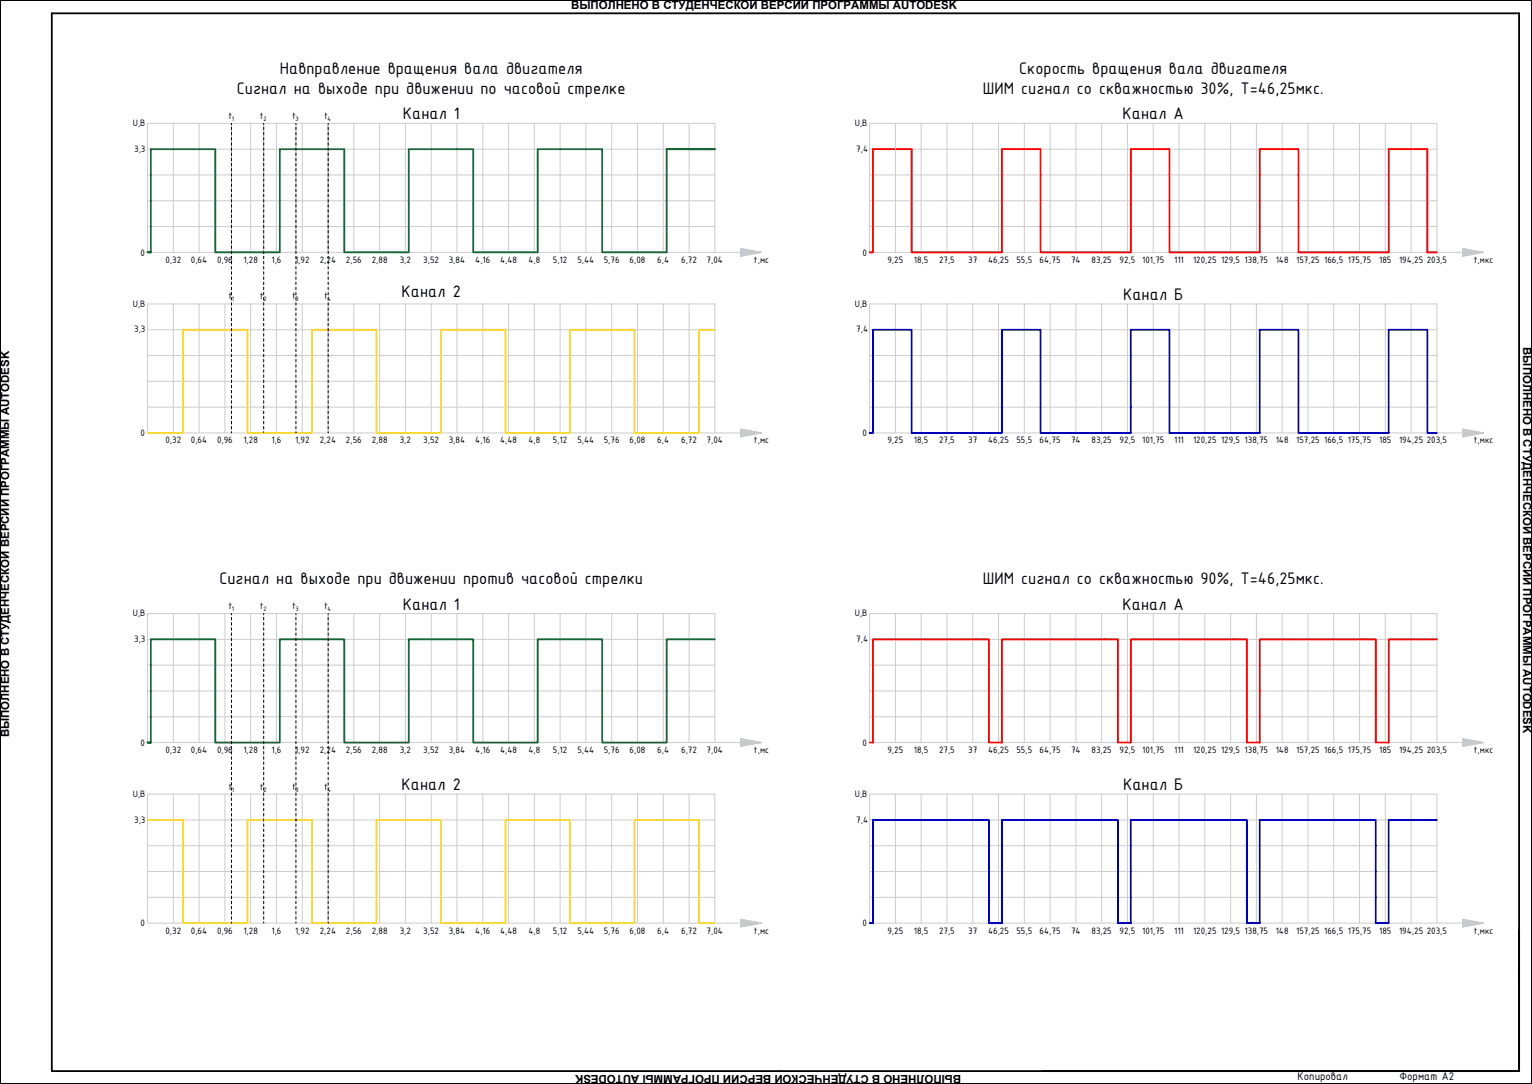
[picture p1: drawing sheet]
<svg xmlns="http://www.w3.org/2000/svg" width="594mm" height="420mm" viewBox="0 0 594 420" stroke-linecap="round" stroke-linejoin="round" font-family="sans-serif">
<!-- layer: border -->
<path d="M.1 .2h594h-594h594h-594h297M.1 .2h.1M.1 .2h594v420h-594h594h-594h594h-594h594h-594zM.1 .2v420zM.1 .2h594M297.1 .2h297M297.1 .2h297h-594h594M594.1 .2v420h-297M594.1 .2v420" fill="none" stroke="#000" stroke-width=".39"/>
<g fill="none" stroke="#ccc" stroke-width=".39">
<path d="M57.2 57.8h220M67.2 47.8v50M77.2 47.8v50M89.8 47.8v50M97.2 47.8v50M102.3 47.8v50M107.2 47.8v50M114.8 47.8v50M117.2 47.8v50M127.2 47.8v50M127.3 47.8v50M137.2 47.8v50"/>
<path d="M147.2 47.8v50M157.2 47.8v50M167.2 47.8v50M177.2 47.8v50M187.2 47.8v50M197.2 47.8v50M207.2 47.8v50M217.2 47.8v50M227.2 47.8v50M237.2 47.8v50M247.2 47.8v50M257.2 47.8v50"/>
<path d="M267.2 47.8v50M337.2 57.8h220M347.2 47.8v50M357.2 47.8v50M367.2 47.8v50M377.2 47.8v50M387.2 47.8v50M397.2 47.8v50M407.2 47.8v50M417.2 47.8v50M427.2 47.8v50M437.2 47.8v50"/>
<path d="M447.2 47.8v50M457.2 47.8v50M467.2 47.8v50M477.2 47.8v50M487.2 47.8v50M497.2 47.8v50M507.2 47.8v50M517.2 47.8v50M527.2 47.8v50M537.2 47.8v50M547.2 47.8v50M57.2 77.8h220"/>
<path d="M57.2 67.8h220M337.2 77.8h220M337.2 67.8h220M57.2 87.8h220M277.2 97.8v-50h-220v50h230M287.2 96.3l8.1 1.5-8.1 1.5zM337.2 87.8h220M557.2 97.8v-50h-220v50h230M567.2 96.3l8.1 1.5-8.1 1.5zM67.2 117.8v50M77.2 117.8v50M87.2 117.8v50"/>
<path d="M97.2 117.8v50M107.2 117.8v50M117.2 117.8v50M127.2 117.8v50M137.2 117.8v50M147.2 117.8v50M157.2 117.8v50M167.2 117.8v50M177.2 117.8v50M187.2 117.8v50M197.2 117.8v50M207.2 117.8v50"/>
<path d="M217.2 117.8v50M227.2 117.8v50M237.2 117.8v50M247.2 117.8v50M257.2 117.8v50M267.2 117.8v50M347.2 117.8v50M357.2 117.8v50M367.2 117.8v50M377.2 117.8v50M387.2 117.8v50M397.2 117.8v50"/>
<path d="M407.2 117.8v50M417.2 117.8v50M427.2 117.8v50M437.2 117.8v50M447.2 117.8v50M457.2 117.8v50M467.2 117.8v50M477.2 117.8v50M487.2 117.8v50M497.2 117.8v50M507.2 117.8v50M517.2 117.8v50"/>
<path d="M527.2 117.8v50M537.2 117.8v50M547.2 117.8v50M57.2 137.8h220M57.2 127.8h220M337.2 137.8h220M337.2 127.8h220M57.2 157.8h220M57.2 147.8h220M337.2 157.8h220M337.2 147.8h220M277.2 167.8v-50h-220v50h230"/>
<path d="M287.2 166.3l8.1 1.5-8.1 1.5zM557.2 167.8v-50h-220v50h230M567.2 166.3l8.1 1.5-8.1 1.5zM67.2 237.8v50M77.2 237.8v50M87.2 237.8v50M97.2 237.8v50M107.2 237.8v50M117.2 237.8v50M127.2 237.8v50M137.2 237.8v50M147.2 237.8v50"/>
<path d="M157.2 237.8v50M167.2 237.8v50M177.2 237.8v50M187.2 237.8v50M197.2 237.8v50M207.2 237.8v50M217.2 237.8v50M227.2 237.8v50M237.2 237.8v50M247.2 237.8v50M257.2 237.8v50M267.2 237.8v50"/>
<path d="M347.2 237.8v50M357.2 237.8v50M367.2 237.8v50M377.2 237.8v50M387.2 237.8v50M397.2 237.8v50M407.2 237.8v50M417.2 237.8v50M427.2 237.8v50M437.2 237.8v50M447.2 237.8v50M457.2 237.8v50"/>
<path d="M467.2 237.8v50M477.2 237.8v50M487.2 237.8v50M497.2 237.8v50M507.2 237.8v50M517.2 237.8v50M527.2 237.8v50M537.2 237.8v50M547.2 237.8v50M57.2 257.8h220M57.2 247.8h220M337.2 257.8h220"/>
<path d="M337.2 247.8h220M57.2 277.8h220M57.2 267.8h220M337.2 277.8h220M337.2 267.8h220M277.2 287.8v-50h-220v50h230M287.2 286.3l8.1 1.5-8.1 1.5zM557.2 287.8v-50h-220v50h230M567.2 286.3l8.1 1.5-8.1 1.5zM57.2 317.8h220M67.2 307.8v50M77.2 307.8v50"/>
<path d="M87.2 307.8v50M97.2 307.8v50M107.2 307.8v50M117.2 307.8v50M127.2 307.8v50M137.2 307.8v50M147.2 307.8v50M157.2 307.8v50M167.2 307.8v50M177.2 307.8v50M187.2 307.8v50M197.2 307.8v50"/>
<path d="M207.2 307.8v50M217.2 307.8v50M227.2 307.8v50M237.2 307.8v50M247.2 307.8v50M257.2 307.8v50M267.2 307.8v50M337.2 317.8h220M347.2 307.8v50M357.2 307.8v50M367.2 307.8v50M377.2 307.8v50"/>
<path d="M387.2 307.8v50M397.2 307.8v50M407.2 307.8v50M417.2 307.8v50M427.2 307.8v50M437.2 307.8v50M447.2 307.8v50M457.2 307.8v50M467.2 307.8v50M477.2 307.8v50M487.2 307.8v50M497.2 307.8v50"/>
<path d="M507.2 307.8v50M517.2 307.8v50M527.2 307.8v50M537.2 307.8v50M547.2 307.8v50M57.2 337.8h220M57.2 327.8h220M337.2 337.8h220M337.2 327.8h220M57.2 347.8h220M277.2 357.8v-50h-220v50h230M287.2 356.3l8.1 1.5-8.1 1.5z"/>
<path d="M337.2 347.8h220M557.2 357.8v-50h-220v50h230M567.2 356.3l8.1 1.5-8.1 1.5z"/>
</g>
<!-- layer: border -->
<path d="M589.1 360.2v55h-185M302.1 415.2h287v-410h-569v410h282.3" fill="none" stroke="#000" stroke-width=".7"/>
<circle cx="589.1" cy="415.2" r=".2" fill="#000"/>
<path d="M589.1 380.2v-5v5" fill="none" stroke="#000" stroke-width=".4"/>
<path d="M337.2 97.8h1.3v-40h15v40h35v-40h15v40h35v-40h15v40h35v-40h15v40h35v-40h15v40h3.7M557.2 247.8h-18.7v40h-5v-40h-45v40h-5v-40h-45v40h-5v-40h-45v40h-5v-40h-45v40h-1.3" fill="none" stroke="#f00" stroke-width=".7"/>
<path d="M258.5 57.8h18.7h-18.7v40h-25v-40h-25v40h-25v-40h-25v40h-25v-40h-25v40h-25v-40h-25v40h-1.3h1.3M277.2 247.8h-18.7v40h-25v-40h-25v40h-25v-40h-25v40h-25v-40h-25v40h-25v-40h-25v40h-1.3h1.3" fill="none" stroke="#136734" stroke-width=".7"/>
<!-- layer: Sheet -->
<path d="M267.2 57.8h10" fill="none" stroke="#000" stroke-width=".7"/>
<path d="M337.2 167.8h1.3v-40h15v40h35v-40h15v40h35v-40h15v40h35v-40h15v40h35v-40h15v40h3.7M557.2 317.8h-18.7v40h-5v-40h-45v40h-5v-40h-45v40h-5v-40h-45v40h-5v-40h-45v40h-1.3" fill="none" stroke="#0000b8" stroke-width=".7"/>
<g fill="#c7c8ca" stroke="#c7c8ca" stroke-width=".39">
<path d="M287.2 356.3l8.1 1.5h-8.1zM287.2 357.8v1.5l8.1-1.5z"/>
<path d="M287.2 286.3l8.1 1.5h-8.1zM287.2 287.8v1.5l8.1-1.5z"/>
<path d="M567.2 356.3l8.1 1.5h-8.1zM567.2 357.8v1.5l8.1-1.5z"/>
<path d="M567.2 286.3l8.1 1.5h-8.1zM567.2 287.8v1.5l8.1-1.5z"/>
<path d="M567.2 166.3l8.1 1.5h-8.1zM567.2 167.8v1.5l8.1-1.5z"/>
<path d="M567.2 96.3l8.1 1.5h-8.1zM567.2 97.8v1.5l8.1-1.5z"/>
<path d="M287.2 166.3l8.1 1.5h-8.1zM287.2 167.8v1.5l8.1-1.5z"/>
<path d="M287.2 96.3l8.1 1.5h-8.1zM287.2 97.8v1.5l8.1-1.5z"/>
</g>
<path d="M277.2 127.8h-6.2v40h-25v-40h-25v40h-25v-40h-25v40h-25v-40h-25v40h-25v-40h-25v40h-13.8M57.2 317.8h13.8v40h25v-40h25v40h25v-40h25v40h25v-40h25v40h25v-40h25v40h6.2" fill="none" stroke="#f8d731" stroke-width=".7"/>
<g fill="none" stroke="#000" stroke-width=".39">
<path d="M89.8 47.8v.5M89.8 49.3v1M89.8 51.3v1M89.8 53.3v1M89.8 55.3v1M89.8 57.3v1M89.8 59.3v1M102.3 47.8v.5M102.3 49.3v1M102.3 51.3v1M102.3 53.3v1M102.3 55.3v1"/>
<path d="M102.3 57.3v1M102.3 59.3v1M114.8 47.8v.5M114.8 49.3v1M114.8 51.3v1M114.8 53.3v1M114.8 55.3v1M114.8 57.3v1M114.8 59.3v1M127.3 47.8v.5M127.3 49.3v1M127.3 51.3v1"/>
<path d="M127.3 53.3v1M127.3 55.3v1M127.3 57.3v1M127.3 59.3v1M89.8 61.3v1M89.8 63.3v1M89.8 65.3v1M89.8 67.3v1M89.8 69.3v1M89.8 71.3v1M89.8 73.3v1M89.8 75.3v1"/>
<path d="M89.8 77.3v1M89.8 79.3v1M102.3 61.3v1M102.3 63.3v1M102.3 65.3v1M102.3 67.3v1M102.3 69.3v1M102.3 71.3v1M102.3 73.3v1M102.3 75.3v1M102.3 77.3v1M102.3 79.3v1"/>
<path d="M114.8 61.3v1M114.8 63.3v1M114.8 65.3v1M114.8 67.3v1M114.8 69.3v1M114.8 71.3v1M114.8 73.3v1M114.8 75.3v1M114.8 77.3v1M114.8 79.3v1M127.3 61.3v1M127.3 63.3v1"/>
<path d="M127.3 65.3v1M127.3 67.3v1M127.3 69.3v1M127.3 71.3v1M127.3 73.3v1M127.3 75.3v1M127.3 77.3v1M127.3 79.3v1M89.8 81.3v1M89.8 83.3v1M89.8 85.3v1M89.8 87.3v1"/>
<path d="M89.8 89.3v1M89.8 91.3v1M89.8 93.3v1M89.8 95.3v1M89.8 97.3v1M89.8 99.3v1M102.3 81.3v1M102.3 83.3v1M102.3 85.3v1M102.3 87.3v1M102.3 89.3v1M102.3 91.3v1"/>
<path d="M102.3 93.3v1M102.3 95.3v1M102.3 97.3v1M102.3 99.3v1M114.8 81.3v1M114.8 83.3v1M114.8 85.3v1M114.8 87.3v1M114.8 89.3v1M114.8 91.3v1M114.8 93.3v1M114.8 95.3v1"/>
<path d="M114.8 97.3v1M114.8 99.3v1M127.3 81.3v1M127.3 83.3v1M127.3 85.3v1M127.3 87.3v1M127.3 89.3v1M127.3 91.3v1M127.3 93.3v1M127.3 95.3v1M127.3 97.3v1M127.3 99.3v1"/>
<path d="M89.8 101.3v1M89.8 103.3v1M89.8 105.3v1M89.8 107.3v1M89.8 109.3v1M89.8 111.3v1M89.8 113.3v1M89.8 115.3v1M89.8 117.3v1M89.8 119.3v1M102.3 101.3v1M102.3 103.3v1"/>
<path d="M102.3 105.3v1M102.3 107.3v1M102.3 109.3v1M102.3 111.3v1M102.3 113.3v1M102.3 115.3v1M102.3 117.3v1M102.3 119.3v1M114.8 101.3v1M114.8 103.3v1M114.8 105.3v1M114.8 107.3v1"/>
<path d="M114.8 109.3v1M114.8 111.3v1M114.8 113.3v1M114.8 115.3v1M114.8 117.3v1M114.8 119.3v1M127.3 101.3v1M127.3 103.3v1M127.3 105.3v1M127.3 107.3v1M127.3 109.3v1M127.3 111.3v1"/>
<path d="M127.3 113.3v1M127.3 115.3v1M127.3 117.3v1M127.3 119.3v1M89.8 121.3v1M89.8 123.3v1M89.8 125.3v1M89.8 127.3v1M89.8 129.3v1M89.8 131.3v1M89.8 133.3v1M89.8 135.3v1"/>
<path d="M89.8 137.3v1M89.8 139.3v1M102.3 121.3v1M102.3 123.3v1M102.3 125.3v1M102.3 127.3v1M102.3 129.3v1M102.3 131.3v1M102.3 133.3v1M102.3 135.3v1M102.3 137.3v1M102.3 139.3v1"/>
<path d="M114.8 121.3v1M114.8 123.3v1M114.8 125.3v1M114.8 127.3v1M114.8 129.3v1M114.8 131.3v1M114.8 133.3v1M114.8 135.3v1M114.8 137.3v1M114.8 139.3v1M127.3 121.3v1M127.3 123.3v1"/>
<path d="M127.3 125.3v1M127.3 127.3v1M127.3 129.3v1M127.3 131.3v1M127.3 133.3v1M127.3 135.3v1M127.3 137.3v1M127.3 139.3v1M89.8 141.3v1M89.8 143.3v1M89.8 145.3v1M89.8 147.3v1"/>
<path d="M89.8 149.3v1M89.8 151.3v1M89.8 153.3v1M89.8 155.3v1M89.8 157.3v1M89.8 159.3v1M102.3 141.3v1M102.3 143.3v1M102.3 145.3v1M102.3 147.3v1M102.3 149.3v1M102.3 151.3v1"/>
<path d="M102.3 153.3v1M102.3 155.3v1M102.3 157.3v1M102.3 159.3v1M114.8 141.3v1M114.8 143.3v1M114.8 145.3v1M114.8 147.3v1M114.8 149.3v1M114.8 151.3v1M114.8 153.3v1M114.8 155.3v1"/>
<path d="M114.8 157.3v1M114.8 159.3v1M127.3 141.3v1M127.3 143.3v1M127.3 145.3v1M127.3 147.3v1M127.3 149.3v1M127.3 151.3v1M127.3 153.3v1M127.3 155.3v1M127.3 157.3v1M127.3 159.3v1"/>
<path d="M89.8 161.3v1M89.8 163.3v1M89.8 165.3v1M89.8 167.3v.5M102.3 161.3v1M102.3 163.3v1M102.3 165.3v1M102.3 167.3v.5M114.8 161.3v1M114.8 163.3v1M114.8 165.3v1M114.8 167.3v.5"/>
<path d="M127.3 161.3v1M127.3 163.3v1M127.3 165.3v1M127.3 167.3v.5M89.8 237.8v.5M89.8 239.3v1M102.3 237.8v.5M102.3 239.3v1M114.8 237.8v.5M114.8 239.3v1M127.3 237.8v.5M127.3 239.3v1"/>
<path d="M89.8 241.3v1M89.8 243.3v1M89.8 245.3v1M89.8 247.3v1M89.8 249.3v1M89.8 251.3v1M89.8 253.3v1M89.8 255.3v1M89.8 257.3v1M89.8 259.3v1M102.3 241.3v1M102.3 243.3v1"/>
<path d="M102.3 245.3v1M102.3 247.3v1M102.3 249.3v1M102.3 251.3v1M102.3 253.3v1M102.3 255.3v1M102.3 257.3v1M102.3 259.3v1M114.8 241.3v1M114.8 243.3v1M114.8 245.3v1M114.8 247.3v1"/>
<path d="M114.8 249.3v1M114.8 251.3v1M114.8 253.3v1M114.8 255.3v1M114.8 257.3v1M114.8 259.3v1M127.3 241.3v1M127.3 243.3v1M127.3 245.3v1M127.3 247.3v1M127.3 249.3v1M127.3 251.3v1"/>
<path d="M127.3 253.3v1M127.3 255.3v1M127.3 257.3v1M127.3 259.3v1M89.8 261.3v1M89.8 263.3v1M89.8 265.3v1M89.8 267.3v1M89.8 269.3v1M89.8 271.3v1M89.8 273.3v1M89.8 275.3v1"/>
<path d="M89.8 277.3v1M89.8 279.3v1M102.3 261.3v1M102.3 263.3v1M102.3 265.3v1M102.3 267.3v1M102.3 269.3v1M102.3 271.3v1M102.3 273.3v1M102.3 275.3v1M102.3 277.3v1M102.3 279.3v1"/>
<path d="M114.8 261.3v1M114.8 263.3v1M114.8 265.3v1M114.8 267.3v1M114.8 269.3v1M114.8 271.3v1M114.8 273.3v1M114.8 275.3v1M114.8 277.3v1M114.8 279.3v1M127.3 261.3v1M127.3 263.3v1"/>
<path d="M127.3 265.3v1M127.3 267.3v1M127.3 269.3v1M127.3 271.3v1M127.3 273.3v1M127.3 275.3v1M127.3 277.3v1M127.3 279.3v1M89.8 281.3v1M89.8 283.3v1M89.8 285.3v1M89.8 287.3v1"/>
<path d="M89.8 289.3v1M89.8 291.3v1M89.8 293.3v1M89.8 295.3v1M89.8 297.3v1M89.8 299.3v1M102.3 281.3v1M102.3 283.3v1M102.3 285.3v1M102.3 287.3v1M102.3 289.3v1M102.3 291.3v1"/>
<path d="M102.3 293.3v1M102.3 295.3v1M102.3 297.3v1M102.3 299.3v1M114.8 281.3v1M114.8 283.3v1M114.8 285.3v1M114.8 287.3v1M114.8 289.3v1M114.8 291.3v1M114.8 293.3v1M114.8 295.3v1"/>
<path d="M114.8 297.3v1M114.8 299.3v1M127.3 281.3v1M127.3 283.3v1M127.3 285.3v1M127.3 287.3v1M127.3 289.3v1M127.3 291.3v1M127.3 293.3v1M127.3 295.3v1M127.3 297.3v1M127.3 299.3v1"/>
<path d="M89.8 301.3v1M89.8 303.3v1M89.8 305.3v1M89.8 307.3v1M89.8 309.3v1M89.8 311.3v1M89.8 313.3v1M89.8 315.3v1M89.8 317.3v1M89.8 319.3v1M102.3 301.3v1M102.3 303.3v1"/>
<path d="M102.3 305.3v1M102.3 307.3v1M102.3 309.3v1M102.3 311.3v1M102.3 313.3v1M102.3 315.3v1M102.3 317.3v1M102.3 319.3v1M114.8 301.3v1M114.8 303.3v1M114.8 305.3v1M114.8 307.3v1"/>
<path d="M114.8 309.3v1M114.8 311.3v1M114.8 313.3v1M114.8 315.3v1M114.8 317.3v1M114.8 319.3v1M127.3 301.3v1M127.3 303.3v1M127.3 305.3v1M127.3 307.3v1M127.3 309.3v1M127.3 311.3v1"/>
<path d="M127.3 313.3v1M127.3 315.3v1M127.3 317.3v1M127.3 319.3v1M89.8 321.3v1M89.8 323.3v1M89.8 325.3v1M89.8 327.3v1M89.8 329.3v1M89.8 331.3v1M89.8 333.3v1M89.8 335.3v1"/>
<path d="M89.8 337.3v1M89.8 339.3v1M102.3 321.3v1M102.3 323.3v1M102.3 325.3v1M102.3 327.3v1M102.3 329.3v1M102.3 331.3v1M102.3 333.3v1M102.3 335.3v1M102.3 337.3v1M102.3 339.3v1"/>
<path d="M114.8 321.3v1M114.8 323.3v1M114.8 325.3v1M114.8 327.3v1M114.8 329.3v1M114.8 331.3v1M114.8 333.3v1M114.8 335.3v1M114.8 337.3v1M114.8 339.3v1M127.3 321.3v1M127.3 323.3v1"/>
<path d="M127.3 325.3v1M127.3 327.3v1M127.3 329.3v1M127.3 331.3v1M127.3 333.3v1M127.3 335.3v1M127.3 337.3v1M127.3 339.3v1M89.8 341.3v1M89.8 343.3v1M89.8 345.3v1M89.8 347.3v1"/>
<path d="M89.8 349.3v1M89.8 351.3v1M89.8 353.3v1M89.8 355.3v1M89.8 357.3v.5M102.3 341.3v1M102.3 343.3v1M102.3 345.3v1M102.3 347.3v1M102.3 349.3v1M102.3 351.3v1M102.3 353.3v1"/>
<path d="M102.3 355.3v1M102.3 357.3v.5M114.8 341.3v1M114.8 343.3v1M114.8 345.3v1M114.8 347.3v1M114.8 349.3v1M114.8 351.3v1M114.8 353.3v1M114.8 355.3v1M114.8 357.3v.5M127.3 341.3v1"/>
<path d="M127.3 343.3v1M127.3 345.3v1M127.3 347.3v1M127.3 349.3v1M127.3 351.3v1M127.3 353.3v1M127.3 355.3v1M127.3 357.3v.5"/>
</g>
<g font-size="7">
<text x="108.5" y="28.8">Навправление вращения вала двигателя</text>
<text x="395.2" y="28.8">Скорость вращения вала двигателя</text>
<text x="91.8" y="36.3">Сигнал на выходе при движении по часовой стрелке</text>
<text x="381.2" y="36.3">ШИМ сигнал со скважностью 30%, T=46,25мкс.</text>
<text x="156.2" y="46.3">Канал 1</text>
<text x="435.3" y="46.3">Канал А</text>
<text x="155.7" y="115.1">Канал 2</text>
<text x="435.5" y="116.3">Канал Б</text>
<text x="85.1" y="226.3">Сигнал на выходе при движении против часовой стрелки</text>
<text x="381.2" y="226.3">ШИМ сигнал со скважностью 90%, T=46,25мкс.</text>
<text x="156.2" y="236.3">Канал 1</text>
<text x="435.3" y="236.3">Канал А</text>
<text x="155.7" y="306.3">Канал 2</text>
<text x="435.5" y="306.3">Канал Б</text>
</g>
<g font-size="4.7">
<text x="503.2" y="418.7">Копировал</text>
<text x="542.7" y="418.7">Формат A2</text>
</g>
<g font-size="4.4">
<text x="221.5" y="3.7">ВЫПОЛНЕНО В СТУДЕНЧЕСКОЙ ВЕРСИИ ПРОГРАММЫ AUTODESK</text>
<text x="590.6" y="134.5" transform="rotate(90 590.6 134.5)">ВЫПОЛНЕНО В СТУДЕНЧЕСКОЙ ВЕРСИИ ПРОГРАММЫ AUTODESK</text>
<text x="3.6" y="285.8" transform="rotate(-90 3.6 285.8)">ВЫПОЛНЕНО В СТУДЕНЧЕСКОЙ ВЕРСИИ ПРОГРАММЫ AUTODESK</text>
<text x="372.7" y="416.7" transform="rotate(180 372.7 416.7)">ВЫПОЛНЕНО В СТУДЕНЧЕСКОЙ ВЕРСИИ ПРОГРАММЫ AUTODESK</text>
</g>
<g font-size="3.9">
<text x="88.6" y="46">t</text>
<text x="100.8" y="46">t</text>
<text x="113.3" y="46">t</text>
<text x="125.7" y="46">t</text>
<text x="51.5" y="48.8">U,В</text>
<text x="331.5" y="48.8">U,В</text>
<text x="52" y="58.8">3,3</text>
<text x="332" y="58.8">7,4</text>
<text x="54.5" y="99.1">0</text>
<text x="64.1" y="101.8">0,32</text>
<text x="74" y="101.8">0,64</text>
<text x="84.2" y="101.8">0,96</text>
<text x="94.4" y="101.8">1,28</text>
<text x="105.3" y="101.8">1,6</text>
<text x="114.4" y="101.8">1,92</text>
<text x="124" y="101.8">2,24</text>
<text x="134.1" y="101.8">2,56</text>
<text x="144.1" y="101.8">2,88</text>
<text x="155" y="101.8">3,2</text>
<text x="164.2" y="101.8">3,52</text>
<text x="174" y="101.8">3,84</text>
<text x="184.3" y="101.8">4,16</text>
<text x="193.9" y="101.8">4,48</text>
<text x="204.9" y="101.8">4,8</text>
<text x="214.4" y="101.8">5,12</text>
<text x="223.9" y="101.8">5,44</text>
<text x="234.1" y="101.8">5,76</text>
<text x="244.2" y="101.8">6,08</text>
<text x="254.9" y="101.8">6,4</text>
<text x="264.1" y="101.8">6,72</text>
<text x="274" y="101.8">7,04</text>
<text x="292.4" y="101.8">t,мс</text>
<text x="334.5" y="99.1">0</text>
<text x="344.1" y="101.8">9,25</text>
<text x="354.4" y="101.8">18,5</text>
<text x="364.1" y="101.8">27,5</text>
<text x="375.5" y="101.8">37</text>
<text x="383.1" y="101.8">46,25</text>
<text x="394.1" y="101.8">55,5</text>
<text x="403.1" y="101.8">64,75</text>
<text x="415.3" y="101.8">74</text>
<text x="423.3" y="101.8">83,25</text>
<text x="434.1" y="101.8">92,5</text>
<text x="442.9" y="101.8">101,75</text>
<text x="455.3" y="101.8">111</text>
<text x="462.6" y="101.8">120,25</text>
<text x="473.5" y="101.8">129,5</text>
<text x="482.6" y="101.8">138,75</text>
<text x="494.7" y="101.8">148</text>
<text x="502.6" y="101.8">157,25</text>
<text x="513.5" y="101.8">166,5</text>
<text x="522.6" y="101.8">175,75</text>
<text x="534.8" y="101.8">185</text>
<text x="542.5" y="101.8">194,25</text>
<text x="553.3" y="101.8">203,5</text>
<text x="571.5" y="101.8">t,мкс</text>
<text x="51.5" y="118.8">U,В</text>
<text x="88.6" y="116">t</text>
<text x="100.8" y="116">t</text>
<text x="113.3" y="116">t</text>
<text x="125.7" y="116">t</text>
<text x="331.5" y="118.8">U,В</text>
<text x="52" y="128.8">3,3</text>
<text x="332" y="128.8">7,4</text>
<text x="54.5" y="169.1">0</text>
<text x="64.1" y="171.8">0,32</text>
<text x="74" y="171.8">0,64</text>
<text x="84.2" y="171.8">0,96</text>
<text x="94.4" y="171.8">1,28</text>
<text x="105.3" y="171.8">1,6</text>
<text x="114.4" y="171.8">1,92</text>
<text x="124" y="171.8">2,24</text>
<text x="134.1" y="171.8">2,56</text>
<text x="144.1" y="171.8">2,88</text>
<text x="155" y="171.8">3,2</text>
<text x="164.2" y="171.8">3,52</text>
<text x="174" y="171.8">3,84</text>
<text x="184.3" y="171.8">4,16</text>
<text x="193.9" y="171.8">4,48</text>
<text x="204.9" y="171.8">4,8</text>
<text x="214.4" y="171.8">5,12</text>
<text x="223.9" y="171.8">5,44</text>
<text x="234.1" y="171.8">5,76</text>
<text x="244.2" y="171.8">6,08</text>
<text x="254.9" y="171.8">6,4</text>
<text x="264.1" y="171.8">6,72</text>
<text x="274" y="171.8">7,04</text>
<text x="292.4" y="171.8">t,мс</text>
<text x="334.5" y="169.1">0</text>
<text x="344.1" y="171.8">9,25</text>
<text x="354.4" y="171.8">18,5</text>
<text x="364.1" y="171.8">27,5</text>
<text x="375.5" y="171.8">37</text>
<text x="383.1" y="171.8">46,25</text>
<text x="394.1" y="171.8">55,5</text>
<text x="403.1" y="171.8">64,75</text>
<text x="415.3" y="171.8">74</text>
<text x="423.3" y="171.8">83,25</text>
<text x="434.1" y="171.8">92,5</text>
<text x="442.9" y="171.8">101,75</text>
<text x="455.3" y="171.8">111</text>
<text x="462.6" y="171.8">120,25</text>
<text x="473.5" y="171.8">129,5</text>
<text x="482.6" y="171.8">138,75</text>
<text x="494.7" y="171.8">148</text>
<text x="502.6" y="171.8">157,25</text>
<text x="513.5" y="171.8">166,5</text>
<text x="522.6" y="171.8">175,75</text>
<text x="534.8" y="171.8">185</text>
<text x="542.5" y="171.8">194,25</text>
<text x="553.3" y="171.8">203,5</text>
<text x="571.5" y="171.8">t,мкс</text>
<text x="51.5" y="238.8">U,В</text>
<text x="88.6" y="236">t</text>
<text x="100.8" y="236">t</text>
<text x="113.3" y="236">t</text>
<text x="125.7" y="236">t</text>
<text x="331.5" y="238.8">U,В</text>
<text x="52" y="248.8">3,3</text>
<text x="332" y="248.8">7,4</text>
<text x="54.5" y="289.1">0</text>
<text x="64.1" y="291.8">0,32</text>
<text x="74" y="291.8">0,64</text>
<text x="84.2" y="291.8">0,96</text>
<text x="94.4" y="291.8">1,28</text>
<text x="105.3" y="291.8">1,6</text>
<text x="114.4" y="291.8">1,92</text>
<text x="124" y="291.8">2,24</text>
<text x="134.1" y="291.8">2,56</text>
<text x="144.1" y="291.8">2,88</text>
<text x="155" y="291.8">3,2</text>
<text x="164.2" y="291.8">3,52</text>
<text x="174" y="291.8">3,84</text>
<text x="184.3" y="291.8">4,16</text>
<text x="193.9" y="291.8">4,48</text>
<text x="204.9" y="291.8">4,8</text>
<text x="214.4" y="291.8">5,12</text>
<text x="223.9" y="291.8">5,44</text>
<text x="234.1" y="291.8">5,76</text>
<text x="244.2" y="291.8">6,08</text>
<text x="254.9" y="291.8">6,4</text>
<text x="264.1" y="291.8">6,72</text>
<text x="274" y="291.8">7,04</text>
<text x="292.4" y="291.8">t,мс</text>
<text x="334.5" y="289.1">0</text>
<text x="344.1" y="291.8">9,25</text>
<text x="354.4" y="291.8">18,5</text>
<text x="364.1" y="291.8">27,5</text>
<text x="375.5" y="291.8">37</text>
<text x="383.1" y="291.8">46,25</text>
<text x="394.1" y="291.8">55,5</text>
<text x="403.1" y="291.8">64,75</text>
<text x="415.3" y="291.8">74</text>
<text x="423.3" y="291.8">83,25</text>
<text x="434.1" y="291.8">92,5</text>
<text x="442.9" y="291.8">101,75</text>
<text x="455.3" y="291.8">111</text>
<text x="462.6" y="291.8">120,25</text>
<text x="473.5" y="291.8">129,5</text>
<text x="482.6" y="291.8">138,75</text>
<text x="494.7" y="291.8">148</text>
<text x="502.6" y="291.8">157,25</text>
<text x="513.5" y="291.8">166,5</text>
<text x="522.6" y="291.8">175,75</text>
<text x="534.8" y="291.8">185</text>
<text x="542.5" y="291.8">194,25</text>
<text x="553.3" y="291.8">203,5</text>
<text x="571.5" y="291.8">t,мкс</text>
<text x="51.5" y="308.8">U,В</text>
<text x="88.6" y="306">t</text>
<text x="100.8" y="306">t</text>
<text x="113.3" y="306">t</text>
<text x="125.7" y="306">t</text>
<text x="331.5" y="308.8">U,В</text>
<text x="52" y="318.8">3,3</text>
<text x="332" y="318.8">7,4</text>
<text x="54.5" y="359.1">0</text>
<text x="334.5" y="359.1">0</text>
<text x="64.1" y="361.8">0,32</text>
<text x="74" y="361.8">0,64</text>
<text x="84.2" y="361.8">0,96</text>
<text x="94.4" y="361.8">1,28</text>
<text x="105.3" y="361.8">1,6</text>
<text x="114.4" y="361.8">1,92</text>
<text x="124" y="361.8">2,24</text>
<text x="134.1" y="361.8">2,56</text>
<text x="144.1" y="361.8">2,88</text>
<text x="155" y="361.8">3,2</text>
<text x="164.2" y="361.8">3,52</text>
<text x="174" y="361.8">3,84</text>
<text x="184.3" y="361.8">4,16</text>
<text x="193.9" y="361.8">4,48</text>
<text x="204.9" y="361.8">4,8</text>
<text x="214.4" y="361.8">5,12</text>
<text x="223.9" y="361.8">5,44</text>
<text x="234.1" y="361.8">5,76</text>
<text x="244.2" y="361.8">6,08</text>
<text x="254.9" y="361.8">6,4</text>
<text x="264.1" y="361.8">6,72</text>
<text x="274" y="361.8">7,04</text>
<text x="292.4" y="361.8">t,мс</text>
<text x="344.1" y="361.8">9,25</text>
<text x="354.4" y="361.8">18,5</text>
<text x="364.1" y="361.8">27,5</text>
<text x="375.5" y="361.8">37</text>
<text x="383.1" y="361.8">46,25</text>
<text x="394.1" y="361.8">55,5</text>
<text x="403.1" y="361.8">64,75</text>
<text x="415.3" y="361.8">74</text>
<text x="423.3" y="361.8">83,25</text>
<text x="434.1" y="361.8">92,5</text>
<text x="442.9" y="361.8">101,75</text>
<text x="455.3" y="361.8">111</text>
<text x="462.6" y="361.8">120,25</text>
<text x="473.5" y="361.8">129,5</text>
<text x="482.6" y="361.8">138,75</text>
<text x="494.7" y="361.8">148</text>
<text x="502.6" y="361.8">157,25</text>
<text x="513.5" y="361.8">166,5</text>
<text x="522.6" y="361.8">175,75</text>
<text x="534.8" y="361.8">185</text>
<text x="542.5" y="361.8">194,25</text>
<text x="553.3" y="361.8">203,5</text>
<text x="571.5" y="361.8">t,мкс</text>
</g>
<g font-size="2.7">
<text x="89.9" y="46.8">1</text>
<text x="102.1" y="46.8">2</text>
<text x="114.6" y="46.8">3</text>
<text x="127.1" y="46.8">4</text>
<text x="89.9" y="116.8">1</text>
<text x="102.1" y="116.8">2</text>
<text x="114.6" y="116.8">3</text>
<text x="127.1" y="116.8">4</text>
<text x="89.9" y="236.8">1</text>
<text x="102.1" y="236.8">2</text>
<text x="114.6" y="236.8">3</text>
<text x="127.1" y="236.8">4</text>
<text x="89.9" y="306.8">1</text>
<text x="102.1" y="306.8">2</text>
<text x="114.6" y="306.8">3</text>
<text x="127.1" y="306.8">4</text>
</g>
</svg>
